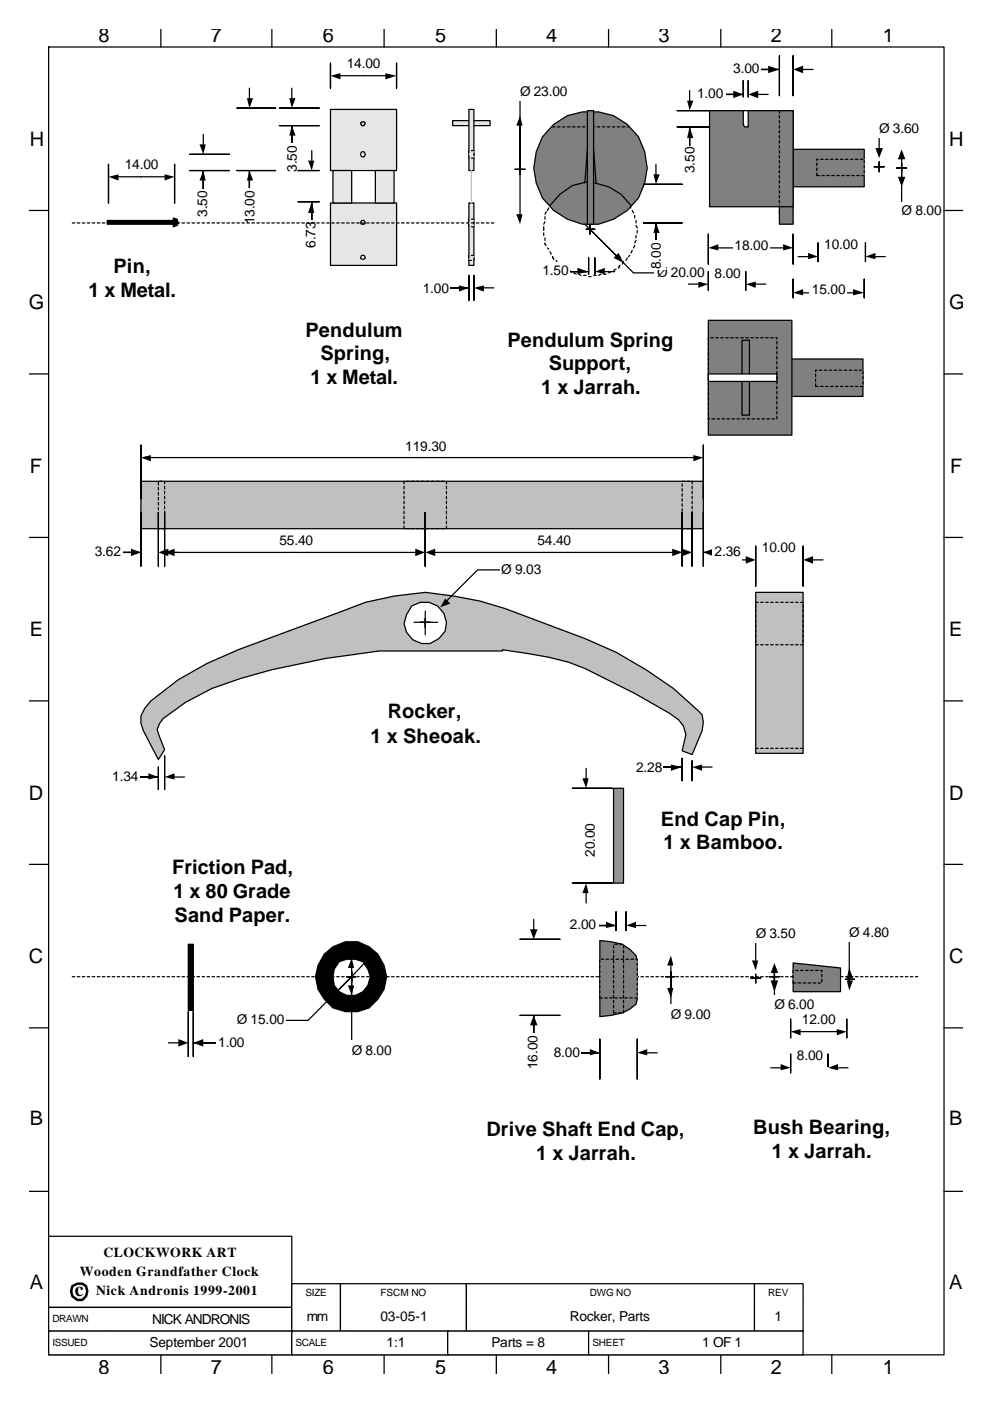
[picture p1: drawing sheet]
<svg xmlns="http://www.w3.org/2000/svg" width="210mm" height="297mm" viewBox="0 0 210 297" stroke-linecap="round" stroke-linejoin="round" font-family="sans-serif">
<g fill="none" stroke="#000" stroke-width=".26">
<path d="M120.9 39.9l-.5 .2M122 39.3l-.6 .3M123 38.8l-.5 .3M123.6 38.8h.5M124.6 38.5h.5M125.7 38.5l.5 .3M126.7 38.8h.6M127.8 39.1h.5M128.9 39.3l.5 .3M129.9 39.9l.5 .2M115.4 48.1v.8M115.4 49.4v.5"/>
<path d="M115.6 47l-.2 .5M115.6 45.9v.6M115.6 50.4v.6M115.6 51.5v.3l.3 .2M115.9 44.9l-.3 .5M116.2 52.6l.2 .2M116.4 44.1l-.2 .5M116.7 53.4l.2 .5M116.9 43l-.2 .6M117.2 54.4l.3 .5M117.5 42.5l-.3 .3M118 42l-.3 .2"/>
<path d="M118 55.2l.3 .5M118.5 41.5l-.2 .2M118.8 56l.3 .5M119.1 40.9l-.3 .3M119.6 56.8l.5 .3M120.1 40.4l-.5 .3M120.6 57.3l.6 .3M121.7 57.9l.5 .2M122.8 58.1l.5 .3M123.8 58.4h.6M124.9 58.6h.5M125.9 58.4h.6"/>
<path d="M127.5 58.1l-.5 .3M128.1 58.1h.5M129.6 57.6l-.5 .3M130.7 57.1l-.5 .2M131 40.4l.2 .3M131.5 40.9l.3 .3M131.5 56.3l-.3 .5M132 41.5l.3 .2M132.3 55.5l-.3 .5M132.6 42l.2 .2M133.1 42.5l.2 .3v.2M133.1 54.7l-.3 .5"/>
<path d="M133.6 43.6l.3 .5M133.6 54.2l-.3 .2M134.1 44.6l.3 .6M134.1 53.1l-.2 .5M134.7 45.7v.5M134.7 52l-.3 .6M134.9 46.7v.6M134.9 49.9v.5M134.9 47.8l.3 .5M134.9 51l-.2 .5M135.2 48.9v.5M15.3 207.1h.6"/>
<path d="M16.4 207.1h.5M17.5 207.1h.5M18.5 207.1h.5M19.6 207.1h.5M20.6 207.1h.6M21.7 207.1h.5M22.8 207.1h.5M23.8 207.1h.5M24.9 207.1h.5M25.9 207.1h.6M27 207.1h.5M28 207.1h.6"/>
<path d="M29.1 207.1h.5M30.2 207.1h.5M31.2 207.1h.5M32.3 207.1h.5M33.3 207.1h.6M34.4 207.1h.5M35.5 207.1h.5M36.5 207.1h.5M37.6 207.1h.5M38.6 207.1h.6M39.7 207.1h.5M40.7 207.1h.6"/>
<path d="M41.8 207.1h.5M42.9 207.1h.5M43.9 207.1h.5M45 207.1h.5M46 207.1h.6M47.1 207.1h.5M48.2 207.1h.5M49.2 207.1h.5M50.3 207.1h.5M51.3 207.1h.6M52.4 207.1h.5M53.4 207.1h.6"/>
<path d="M54.5 207.1h.5M55.6 207.1h.5M56.6 207.1h.5M57.7 207.1h.5M58.7 207.1h.6M59.8 207.1h.5M60.9 207.1h.5M61.9 207.1h.5M63 207.1h.5M64 207.1h.6M65.1 207.1h.5M66.1 207.1h.6"/>
<path d="M67.2 207.1h.5M68.3 207.1h.5M69.3 207.1h.5M70.4 207.1h.5M71.4 207.1h.6M72.5 207.1h.5M73.6 207.1h.5M74.6 207.1h.5M75.7 207.1h.5M76.7 207.1h.6M77.8 207.1h.5M78.8 207.1h.6"/>
<path d="M79.9 207.1h.5M81 207.1h.5M82 207.1h.5M83.1 207.1h.5M84.1 207.1h.6M85.2 207.1h.5M86.3 207.1h.5M87.3 207.1h.5M88.4 207.1h.5M89.4 207.1h.6M90.5 207.1h.5M91.5 207.1h.6"/>
<path d="M92.6 207.1h.5M93.7 207.1h.5M94.7 207.1h.5M95.8 207.1h.5M96.8 207.1h.6M97.9 207.1h.5M99 207.1h.5M100 207.1h.5M101.1 207.1h.5M102.1 207.1h.6M103.2 207.1h.5M104.2 207.1h.6"/>
<path d="M105.3 207.1h.5M106.4 207.1h.5M107.4 207.1h.5M108.5 207.1h.5M109.5 207.1h.6M110.6 207.1h.5M111.7 207.1h.5M112.7 207.1h.5M113.8 207.1h.5M114.8 207.1h.6M115.9 207.1h.5M116.9 207.1h.6"/>
<path d="M118 207.1h.5M119.1 207.1h.5M120.1 207.1h.5M121.2 207.1h.5M122.2 207.1h.6M123.3 207.1h.5M124.4 207.1h.5M125.4 207.1h.5M126.5 207.1h.5M127.5 207.1h.6M128.6 207.1h.5M129.6 207.1h.6"/>
<path d="M130.7 207.1h.5M131.8 207.1h.5M132.8 207.1h.5M133.9 207.1h.5M134.9 207.1h.6M136 207.1h.5M137.1 207.1h.5M138.1 207.1h.5M139.2 207.1h.5M140.2 207.1h.6M141.3 207.1h.5M142.3 207.1h.6"/>
<path d="M143.4 207.1h.5M144.5 207.1h.5M145.5 207.1h.5M146.6 207.1h.5M147.6 207.1h.6M148.7 207.1h.5M149.8 207.1h.5M150.8 207.1h.5M151.9 207.1h.5M152.9 207.1h.6M154 207.1h.5M155 207.1h.6"/>
<path d="M156.1 207.1h.5M157.2 207.1h.5M158.2 207.1h.5M159.3 207.1h.5M160.3 207.1h.6M161.4 207.1h.5M162.5 207.1h.5M163.5 207.1h.5M164.6 207.1h.5M165.6 207.1h.6M166.7 207.1h.5M167.7 207.1h.6"/>
<path d="M168.8 207.1h.5M169.9 207.1h.5M170.9 207.1h.5M172 207.1h.5M173 207.1h.6M174.1 207.1h.5M175.2 207.1h.5M176.2 207.1h.5M177.3 207.1h.5M178.3 207.1h.6M179.4 207.1h.5M180.4 207.1h.6"/>
<path d="M181.5 207.1h.5M182.6 207.1h.5M183.6 207.1h.5M184.7 207.1h.5M185.7 207.1h.6M186.8 207.1h.5M187.9 207.1h.5M188.9 207.1h.5M190 207.1h.5M191 207.1h.6M192.1 207.1h.5M193.1 207.1h.6"/>
<path d="M194.2 207.1h.5"/>
</g>
<path d="M200.3 252.6h4z" fill="#fff"/>
<g fill="none" stroke="#000" stroke-width=".26">
<path d="M10.3 10h190v277.2h-190zM34.1 6.2v3.8M57.7 6.2v3.8M81.5 6.2v3.8M105.3 6.2v3.8M129.1 6.2v3.8M152.9 6.2v3.8M176.5 6.2v3.8M6.3 44.6h4M200.3 44.6h4M6.3 79.3h4M200.3 79.3h4"/>
<path d="M6.3 113.9h4M200.3 113.9h4M6.3 148.6h4M200.3 148.6h4M6.3 183.3h4M200.3 183.3h4M6.3 217.9h4M200.3 217.9h4M6.3 252.6h4M200.3 252.6h4M34.1 287.2v4.1M57.7 287.2v4.1"/>
<path d="M81.5 287.2v4.1M105.3 287.2v4.1M129.1 287.2v4.1M152.9 287.2v4.1M176.5 287.2v4.1"/>
</g>
<path d="M10.3 262.1h51.6v15.1h-51.6z" fill-rule="evenodd" fill="#fff" stroke="#000" stroke-width=".26"/>
<path d="M61.9 272.2h10.3v3.9h-10.3z" fill-rule="evenodd" fill="#fff"/>
<path d="M61.9 276.1v-3.9h10.3v3.9" fill="none" stroke="#000" stroke-width=".26"/>
<path d="M72.2 272.2h26.8v3.9h-26.8z" fill-rule="evenodd" fill="#fff"/>
<path d="M72.2 276.1v-3.9h26.8v3.9" fill="none" stroke="#000" stroke-width=".26"/>
<path d="M99 272.2h61.1v3.9h-61.1z" fill-rule="evenodd" fill="#fff"/>
<path d="M99 276.1v-3.9h61.1v3.9" fill="none" stroke="#000" stroke-width=".26"/>
<path d="M160.1 272.2h10.3v3.9h-10.3z" fill-rule="evenodd" fill="#fff"/>
<path d="M160.1 276.1v-3.9h10.3v3.9" fill="none" stroke="#000" stroke-width=".26"/>
<path d="M10.3 277.2h13.5v5h-13.5z" fill-rule="evenodd" fill="#fff"/>
<path d="M23.8 277.2h-13.5v5h13.5" fill="none" stroke="#000" stroke-width=".26"/>
<path d="M23.8 277.2h38.1v5h-38.1z" fill-rule="evenodd" fill="#fff"/>
<path d="M23.8 277.2h38.1v5h-38.1" fill="none" stroke="#000" stroke-width=".26"/>
<path d="M61.9 276.1h10.3v6.1h-10.3z" fill-rule="evenodd" fill="#fff"/>
<path d="M61.9 276.1v6.1h10.3v-6.1" fill="none" stroke="#000" stroke-width=".26"/>
<path d="M72.2 276.1h26.8v6.1h-26.8z" fill-rule="evenodd" fill="#fff"/>
<path d="M72.2 276.1v6.1h26.8v-6.1" fill="none" stroke="#000" stroke-width=".26"/>
<path d="M99 276.1h61.1v6.1h-61.1z" fill-rule="evenodd" fill="#fff"/>
<path d="M99 276.1v6.1h61.1v-6.1" fill="none" stroke="#000" stroke-width=".26"/>
<path d="M160.1 276.1h10.3v6.1h-10.3z" fill-rule="evenodd" fill="#fff"/>
<path d="M160.1 276.1v6.1h10.3v-6.1" fill="none" stroke="#000" stroke-width=".26"/>
<path d="M10.3 282.2h12.5v5h-12.5z" fill-rule="evenodd" fill="#fff"/>
<path d="M22.8 282.2h-12.5v5h12.5" fill="none" stroke="#000" stroke-width=".26"/>
<path d="M22.8 282.2h39.1v5h-39.1z" fill-rule="evenodd" fill="#fff"/>
<path d="M22.8 282.2h39.1v5h-39.1" fill="none" stroke="#000" stroke-width=".26"/>
<path d="M61.9 282.2h11.4v5h-11.4z" fill-rule="evenodd" fill="#fff"/>
<path d="M73.3 282.2h-11.4v5h11.4" fill="none" stroke="#000" stroke-width=".26"/>
<path d="M73.3 282.2h21.7v5h-21.7z" fill-rule="evenodd" fill="#fff"/>
<path d="M73.3 282.2h21.7v5h-21.7" fill="none" stroke="#000" stroke-width=".26"/>
<path d="M95 282.2h29.9v5h-29.9z" fill-rule="evenodd" fill="#fff" stroke="#000" stroke-width=".26"/>
<path d="M124.9 282.2h11.4v5h-11.4z" fill-rule="evenodd" fill="#fff"/>
<path d="M136.3 282.2h-11.4v5h11.4" fill="none" stroke="#000" stroke-width=".26"/>
<path d="M136.3 282.2h34.1v5h-34.1z" fill-rule="evenodd" fill="#fff"/>
<path d="M136.3 282.2h34.1v5h-34.1" fill="none" stroke="#000" stroke-width=".26"/>
<path d="M59.3 26.6h8.4zM59.3 22.9h8.4zM61.9 26.6v6.9z" fill-rule="evenodd" fill="#fff"/>
<path d="M61.9 18.7v2.4M59.3 26.6h8.4h-8.4M59.3 22.9h8.4h-8.4M61.9 26.6v6.9v-6.9M61.9 28.5v2.4" fill="none" stroke="#000" stroke-width=".26"/>
<path d="M61.9 26.6l.8 2.2h-1.3zM61.4 20.8h1.3l-.8 2.1z" fill="#000"/>
<g fill="#fff">
<path d="M59.8 30.3h4.2v6.4h-4.2z" fill-rule="evenodd"/>
<path d="M63.2 42.8h4.5zM63.2 36.2h4.5zM66.1 42.8v7.1z" fill-rule="evenodd"/>
</g>
<path d="M63.2 36.2h4.5h-4.5M66.1 31.9v2.1M63.2 42.8h4.5h-4.5M66.1 42.8v7.1v-7.1M66.1 44.9v2.1" fill="none" stroke="#000" stroke-width=".26"/>
<path d="M65.4 34h1.3l-.6 2.2zM66.1 42.8l.6 2.4h-1.3z" fill="#000"/>
<path d="M64 46.7h4v6.4h-4z" fill-rule="evenodd" fill="#fff"/>
<g fill="#e6e6e6" stroke="#000" stroke-width=".26">
<path d="M70.1 23.2h14v13h-14z" fill-rule="evenodd"/>
<path d="M70.1 43h14v13.3h-14z" fill-rule="evenodd"/>
<path d="M70.6 36.2h4v6.8h-4z" fill-rule="evenodd"/>
<path d="M79.6 36.2h4v6.8h-4z" fill-rule="evenodd"/>
</g>
<path d="M76.7 25.8h.6l.2 .3-.2 .5h-.6l-.2-.5z" fill-rule="evenodd" fill="#c0c0c0" stroke="#000" stroke-width=".26"/>
<g fill="#fff" stroke="#000" stroke-width=".26">
<path d="M76.7 54.2h.6l.2 .5-.2 .2h-.6l-.2-.2z" fill-rule="evenodd"/>
<path d="M76.7 32.2h.6l.2 .5-.2 .5h-.6l-.2-.5z" fill-rule="evenodd"/>
<path d="M76.7 46.7h.6l.2 .6-.2 .2h-.6l-.2-.2z" fill-rule="evenodd"/>
</g>
<g fill="#e6e6e6" stroke="#000" stroke-width=".26">
<path d="M96 25.6h8v1h-8z" fill-rule="evenodd"/>
<path d="M99.5 23.2h1v13h-1z" fill-rule="evenodd"/>
<path d="M99.5 43h1v13.3h-1z" fill-rule="evenodd"/>
</g>
<path d="M100 36.2v6.8" fill="none" stroke="#c0c0c0" stroke-width=".26"/>
<path d="M99.5 54.2h1v1h-1z" fill-rule="evenodd" fill="#e6e6e6"/>
<path d="M99.5 54.2v.5M99.5 55.2h.5M100 54.2h.5M100.5 54.7v.5" fill="none" stroke="#000" stroke-width=".26"/>
<path d="M99.5 46.5h1v1.6h-1z" fill-rule="evenodd" fill="#e6e6e6"/>
<path d="M99.5 46.5v.5M99.5 47.5v.6M100 48.1h.5M100 46.5h.5M100.5 47v.5" fill="none" stroke="#000" stroke-width=".26"/>
<path d="M99.5 31.9h1v1.6h-1z" fill-rule="evenodd" fill="#e6e6e6"/>
<path d="M99.5 31.9v.6M99.5 33v.5M100 33.5h.5M100 31.9h.5M100.5 32.5v.5" fill="none" stroke="#000" stroke-width=".26"/>
<path d="M100.5 58.4v5.3zM99.5 58.4v5.3zM92.6 61h6.9z" fill-rule="evenodd" fill="#fff"/>
<path d="M99.5 58.4v5.3v-5.3M100.5 58.4v5.3v-5.3M95.2 61h2.4M99.5 61h-6.9h6.9M102.4 61h2.4" fill="none" stroke="#000" stroke-width=".26"/>
<path d="M97.4 60.5l2.1 .5-2.1 .8zM100.5 61l2.2-.5v1.3z" fill="#000"/>
<g fill="#fff">
<path d="M89.4 58.9h6.1v4.2h-6.1z" fill-rule="evenodd"/>
<path d="M70.1 13.4v5.3zM84.1 13.4v5.3z" fill-rule="evenodd"/>
</g>
<path d="M70.1 13.4v5.3v-5.3M72 16.1h10M84.1 13.4v5.3v-5.3" fill="none" stroke="#000" stroke-width=".26"/>
<path d="M70.1 16.1l2.1-.6v1.3zM81.8 15.5l2.3 .6-2.3 .7z" fill="#000"/>
<g fill="#fff">
<path d="M73 11.6h8v3.9h-8z" fill-rule="evenodd"/>
<path d="M50.3 36.2h8.2zM50.3 22.9h8.2zM52.9 36.2v7.6z" fill-rule="evenodd"/>
</g>
<path d="M52.9 18.7v2.4M50.3 36.2h8.2h-8.2M50.3 22.9h8.2h-8.2M52.9 36.2v7.6v-7.6M52.9 38v2.4" fill="none" stroke="#000" stroke-width=".26"/>
<path d="M52.9 36.2l.8 2.1h-1.3zM52.4 20.8h1.3l-.8 2.1z" fill="#000"/>
<g fill="#fff">
<path d="M50.8 39.9h4.2v7.9h-4.2z" fill-rule="evenodd"/>
<path d="M40.2 36.2h8.5zM40.2 32.7h8.5zM43.1 36.2v6.8z" fill-rule="evenodd"/>
</g>
<path d="M40.2 36.2h8.5h-8.5M40.2 32.7h8.5h-8.5M43.1 36.2v6.8v-6.8M43.1 28.5v2.1M43.1 38v2.4" fill="none" stroke="#000" stroke-width=".26"/>
<path d="M43.1 36.2l.6 2.1h-1.4zM42.3 30.6h1.4l-.6 2.1z" fill="#000"/>
<g fill="#fff">
<path d="M41 40.1h4v6.1h-4z" fill-rule="evenodd"/>
<path d="M150.3 49.7v6.3zM168.3 49.7v6.3z" fill-rule="evenodd"/>
</g>
<path d="M150.3 49.7v6.3v-6.3M152.1 52.6h14.1M168.3 49.7v6.3v-6.3" fill="none" stroke="#000" stroke-width=".26"/>
<path d="M150.3 52.6l2.1-.8v1.3zM166.2 51.8l2.1 .8-2.1 .5z" fill="#000"/>
<g fill="#fff">
<path d="M155.6 50.2h7.6v4h-7.6z" fill-rule="evenodd"/>
<path d="M150.3 57.6v4zM158.2 57.6v4z" fill-rule="evenodd"/>
</g>
<path d="M150.3 57.6v4v-4M158.2 57.6v4v-4M146 60.2h2.2M160.3 60.2h2.2" fill="none" stroke="#000" stroke-width=".26"/>
<path d="M148.2 59.7l2.1 .5-2.1 .8zM158.2 60.2l2.1-.5v1.3z" fill="#000"/>
<g fill="#fff">
<path d="M151.1 55.7h6.3v4.3h-6.3z" fill-rule="evenodd"/>
<path d="M157.7 17.1v3.4zM158.7 17.1v3.4zM150.8 20h6.9z" fill-rule="evenodd"/>
</g>
<path d="M157.7 17.1v3.4v-3.4M158.7 17.1v3.4v-3.4M153.5 20h2.3M157.7 20h-6.9h6.9M160.9 20h2.1" fill="none" stroke="#000" stroke-width=".26"/>
<path d="M155.6 19.2l2.1 .8-2.1 .8zM158.7 20l2.2-.8v1.6z" fill="#000"/>
<g fill="#fff">
<path d="M147.6 17.9h6.4v4h-6.4z" fill-rule="evenodd"/>
<path d="M143.7 26.9h8.4zM143.7 23.5h8.2zM146.3 26.9v7.1z" fill-rule="evenodd"/>
</g>
<path d="M146.3 19.2v2.4M143.7 26.9h8.4h-8.4M143.7 23.5h8.2h-8.2M146.3 26.9v7.1v-7.1M146.3 29v2.1" fill="none" stroke="#000" stroke-width=".26"/>
<path d="M146.3 26.9l.8 2.4h-1.3zM145.8 21.3h1.3l-.8 2.2z" fill="#000"/>
<g fill="#fff">
<path d="M144.2 30.9h4.2v6.3h-4.2z" fill-rule="evenodd"/>
<path d="M109.3 35.9h2.1zM110.3 35.1v1.9z" fill-rule="evenodd"/>
</g>
<path d="M110.3 19.5v16.4v-9.5M109.3 35.9h2.1h-2.1M110.3 37v-1.9v1.9M110.3 35.9v9.5" fill="none" stroke="#000" stroke-width=".26"/>
<path d="M110.3 24.5l.6 2.1h-1.4zM109.5 45.4h1.4l-.6 2.1z" fill="#000"/>
<g fill="#fff">
<path d="M109.8 17.4h10.8v3.9h-10.8z" fill-rule="evenodd"/>
<path d="M190.2 35.6h2.2zM191.3 34.6v1.8z" fill-rule="evenodd"/>
</g>
<path d="M190.2 35.6h2.2h-2.2M191.3 36.4v-1.8v1.8M191.3 37.5v-1.9v9.3M191.3 33.5v2.1" fill="none" stroke="#000" stroke-width=".26"/>
<path d="M191.3 31.7l.8 2.1h-1.6zM190.5 37.5h1.6l-.8 2.1z" fill="#000"/>
<g fill="#fff">
<path d="M191 42.8h9v3.9h-9z" fill-rule="evenodd"/>
<path d="M173.6 51.5v4zM183.6 51.5v4z" fill-rule="evenodd"/>
</g>
<path d="M169.3 54.4h2.1M173.6 51.5v4v-4M183.6 51.5v4v-4M185.5 54.4h2.4" fill="none" stroke="#000" stroke-width=".26"/>
<path d="M171.4 53.6l2.2 .8-2.2 .5zM183.6 54.4l2.1-.8v1.3z" fill="#000"/>
<g fill="#fff">
<path d="M174.6 49.9h8v4h-8z" fill-rule="evenodd"/>
<path d="M168.3 59.2v3.9zM183.4 59.2v3.9z" fill-rule="evenodd"/>
</g>
<path d="M168.3 59.2v3.9v-3.9M183.4 59.2v3.9v-3.9M170.1 62.1h11.1" fill="none" stroke="#000" stroke-width=".26"/>
<path d="M168.3 62.1l2.1-.8v1.3zM181 61.3l2.4 .8-2.4 .5z" fill="#000"/>
<g fill="#fff">
<path d="M171.7 59.4h8v4h-8z" fill-rule="evenodd"/>
<path d="M124.9 54.7v3.4zM126.2 54.7v3.4zM117.7 57.6h7.2z" fill-rule="evenodd"/>
</g>
<path d="M120.6 57.6h2.2M124.9 54.7v3.4v-3.4M124.9 57.6h-7.2h7.2M126.2 54.7v3.4v-3.4M128.3 57.6h2.1" fill="none" stroke="#000" stroke-width=".26"/>
<path d="M122.5 56.8l2.4 .8-2.4 .5zM126.2 57.6l2.1-.8v1.3z" fill="#000"/>
<g fill="#fff">
<path d="M114.6 55.5h6.3v3.9h-6.3z" fill-rule="evenodd"/>
<path d="M167.7 216.1v3.9zM179.7 216.1v3.9z" fill-rule="evenodd"/>
</g>
<path d="M167.7 216.1v3.9v-3.9M169.9 218.7h7.9M179.7 216.1v3.9v-3.9" fill="none" stroke="#000" stroke-width=".26"/>
<path d="M167.7 218.7l2.2-.5v1.3zM177.5 218.2l2.2 .5-2.2 .8z" fill="#000"/>
<g fill="#fff">
<path d="M169.9 214.2h7.9v4h-7.9z" fill-rule="evenodd"/>
<path d="M159.3 207.3h2.1zM160.3 206.6v1.8z" fill-rule="evenodd"/>
</g>
<path d="M160.3 198.1v5.5M159.3 207.3h2.1h-2.1M160.3 208.4v-1.8v1.8" fill="none" stroke="#000" stroke-width=".26"/>
<path d="M159.5 203.6h1.4l-.6 2.2z" fill="#000"/>
<g fill="#fff">
<path d="M159.8 196h9.3v3.9h-9.3z" fill-rule="evenodd"/>
<path d="M167.7 223.5v4zM175.7 223.5v2.6z" fill-rule="evenodd"/>
</g>
<path d="M163.5 226.4h2.4M167.7 223.5v4v-4M175.7 223.5v2.6v-2.6M177.8 226.4h2.1" fill="none" stroke="#000" stroke-width=".26"/>
<path d="M165.6 225.6l2.1 .8-2.1 .5zM175.7 226.4l2.1-.8v1.3z" fill="#000"/>
<g fill="#fff">
<path d="M168.5 221.9h6.4v4h-6.4z" fill-rule="evenodd"/>
<path d="M179.4 207.6h1.8zM180.2 206.6v2.1z" fill-rule="evenodd"/>
</g>
<path d="M180.2 197.6v10v-.5M179.4 207.6h1.8h-1.8M180.2 208.7v-2.1v2.1M180.2 207.6v.3" fill="none" stroke="#000" stroke-width=".26"/>
<path d="M180.2 205.2l.8 2.1h-1.3zM179.7 207.9h1.3l-.8 2.1z" fill="#000"/>
<path d="M179.9 195.4h9.3v4.3h-9.3z" fill-rule="evenodd" fill="#fff"/>
<path d="M127.3 199.4l2.3 .3 2.4 .5 1.6 1.1 1.3 1.3 .3 1.3v7.9l-.3 1.1-1.3 1.1-1.6 .8-2.4 .5-2.3 .2z" fill-rule="evenodd" fill="#808080" stroke="#000" stroke-width=".26"/>
<path d="M127.3 203.4h7.9v8.2h-7.9z" fill-rule="evenodd" fill="#808080"/>
<g fill="none" stroke="#000" stroke-width=".26">
<path d="M127.3 211v.6h.5M127.3 203.6v.6M127.3 204.7v.5M127.3 205.8v.5M127.3 206.8v.5M127.3 207.9v.5M127.3 208.9v.6M127.3 210v.5M127.5 203.4h.6M128.3 211.6h.6M128.6 203.4h.5M129.4 211.6h.5"/>
<path d="M129.6 203.4h.6M130.2 214.2v.6h.5M130.2 200.5v.5M130.2 201.5v.6M130.2 202.6v.5M130.2 203.6v.6M130.2 204.7v.5M130.2 205.8v.5M130.2 206.8v.5M130.2 207.9v.5M130.2 208.9v.6M130.2 210v.5"/>
<path d="M130.2 211v.6M130.2 212.1v.5M130.2 213.2v.5M130.4 211.6h.6M130.4 200.2h.6M130.7 203.4h.5M131.2 214.8h.6M131.5 211.6h.5M131.5 200.2h.5M131.8 203.4h.5M132.3 200.5v.5M132.3 201.5v.6"/>
<path d="M132.3 202.6v.5M132.3 203.6v.6M132.3 204.7v.5M132.3 205.8v.5M132.3 206.8v.5M132.3 207.9v.5M132.3 208.9v.6M132.3 210v.5M132.3 211v.6M132.3 212.1v.5M132.3 213.2v.5M132.3 214.2v.6"/>
<path d="M132.6 211.6h.5M132.8 203.4h.5M133.6 211.6h.5M133.9 203.4h.5M134.7 211.6h.5M134.9 203.4h.3v.2M135.2 204.2v.5M135.2 205.2v.6M135.2 206.3v.5M135.2 207.3v.6M135.2 208.4v.5M135.2 209.5v.5"/>
<path d="M135.2 210.5v.5"/>
</g>
<path d="M124.4 48.6h1.8zM125.1 47.5v2.2z" fill-rule="evenodd" fill="#fff"/>
<path d="M119.6 43l5.5 5.6M124.4 48.6h1.8h-1.8M125.1 49.7v-2.2v2.2M131 54.4l-5.9-5.8 9.3 9.3h5" fill="none" stroke="#000" stroke-width=".26"/>
<path d="M118.3 41.5l1.8 1-.8 1.1zM131.2 53.6l1.1 2.1-2.1-1z" fill="#000"/>
<path d="M138.9 55.7h10.9v4h-10.9z" fill-rule="evenodd" fill="#fff"/>
<path d="M117.5 26.4a12.3 12.3 0 0 1 18 2.6 12.1 12.1 0 0 1-.1 13.1 12.1 12.1 0 0 1-11.8 5.4 12.5 12.5 0 0 1-10.4-11.9l.6-3.4 1.3-3.2z" fill-rule="evenodd" fill="#808080" stroke="#000" stroke-width=".26"/>
<path d="M124.9 23.5h.8v8.4h-.8z" fill-rule="evenodd" fill="#808080"/>
<g fill="none" stroke="#000" stroke-width=".26">
<path d="M117.2 26.9h.5M118.3 26.9h.5M119.3 26.9h.6M120.4 26.9h.5M121.4 26.9h.6M122.5 26.9h.5M123.6 26.9h.5M124.6 26.9h.5M124.6 31.7l-.5 7.1M124.9 31.4v.5h.5M124.9 23.5h.5M124.9 24v.5"/>
<path d="M124.9 25v.6M124.9 26.1v.5M124.9 27.2v.5M124.9 28.2v.6M124.9 29.3v.5M124.9 30.3v.6M125.7 23.7v.6M125.7 24.8v.5M125.7 25.8v.6M125.7 28v.5M125.7 29v.5M125.7 30.1v.5"/>
<path d="M125.7 31.1v.6M125.9 31.7l.6 7.1M126.2 26.9h-.5v.5M126.7 26.9h.6M127.8 26.9h.5M128.9 26.9h.5M129.9 26.9h.5M131 26.9h.5M132 26.9h.6M133.1 26.9h.2"/>
</g>
<path d="M124.6 23.5h1.3v24h-1.3z" fill-rule="evenodd" fill="#808080" stroke="#000" stroke-width=".26"/>
<path d="M124.6 38.5l-3.2 .8-2.6 1.9-2.1 2.4M126.2 38.8l2.9 .8 2.7 1.6 2.1 2.4" fill="none" stroke="#000" stroke-width=".26"/>
<g fill="#000" stroke="#000" stroke-width=".26">
<path d="M22.8 46.7h14v.8h-14z" fill-rule="evenodd"/>
<path d="M36.8 46.2l.8 .3 .2 .8-.2 .5-.8 .3z" fill-rule="evenodd"/>
</g>
<path d="M130.2 167.1h2.1v20.1h-2.1z" fill-rule="evenodd" fill="#969696" stroke="#000" stroke-width=".26"/>
<g fill="none" stroke="#000" stroke-width=".26">
<path d="M15.3 47.3h.6M16.4 47.3h.5M17.5 47.3h.5M18.5 47.3h.5M19.6 47.3h.5M20.6 47.3h.6M21.7 47.3h.5M22.8 47.3h.5M23.8 47.3h.5M24.9 47.3h.5M25.9 47.3h.6M27 47.3h.5"/>
<path d="M28 47.3h.6M29.1 47.3h.5M30.2 47.3h.5M31.2 47.3h.5M32.3 47.3h.5M33.3 47.3h.6M34.4 47.3h.5M35.5 47.3h.5M36.5 47.3h.5M37.6 47.3h.5M38.6 47.3h.6M39.7 47.3h.5"/>
<path d="M40.7 47.3h.6M41.8 47.3h.5M42.9 47.3h.5M43.9 47.3h.5M45 47.3h.5M46 47.3h.6M47.1 47.3h.5M48.2 47.3h.5M49.2 47.3h.5M50.3 47.3h.5M51.3 47.3h.6M52.4 47.3h.5"/>
<path d="M53.4 47.3h.6M54.5 47.3h.5M55.6 47.3h.5M56.6 47.3h.5M57.7 47.3h.5M58.7 47.3h.6M59.8 47.3h.5M60.9 47.3h.5M61.9 47.3h.5M63 47.3h.5M64 47.3h.6M65.1 47.3h.5"/>
<path d="M66.1 47.3h.6M67.2 47.3h.5M68.3 47.3h.5M69.3 47.3h.5M70.4 47.3h.5M71.4 47.3h.6M72.5 47.3h.5M73.6 47.3h.5M74.6 47.3h.5M75.7 47.3h.5M76.7 47.3h.6M77.8 47.3h.5"/>
<path d="M78.8 47.3h.6M79.9 47.3h.5M81 47.3h.5M82 47.3h.5M83.1 47.3h.5M84.1 47.3h.6M85.2 47.3h.5M86.3 47.3h.5M87.3 47.3h.5M88.4 47.3h.5M89.4 47.3h.6M90.5 47.3h.5"/>
<path d="M91.5 47.3h.6M92.6 47.3h.5M93.7 47.3h.5M94.7 47.3h.5M95.8 47.3h.5M96.8 47.3h.6M97.9 47.3h.5M99 47.3h.5M100 47.3h.5M101.1 47.3h.5M102.1 47.3h.6M103.2 47.3h.5"/>
<path d="M104.2 47.3h.6"/>
</g>
<path d="M23 34.8v8.2zM37 34.8v8.2z" fill-rule="evenodd" fill="#fff"/>
<path d="M23 34.8v8.2v-8.2M24.9 37.5h10M37 34.8v8.2v-8.2" fill="none" stroke="#000" stroke-width=".26"/>
<path d="M23 37.5l2.1-.5v1.3zM34.9 37l2.1 .5-2.1 .8z" fill="#000"/>
<g fill="#fff">
<path d="M26.2 33h7.7v4h-7.7z" fill-rule="evenodd"/>
<path d="M127.3 220.3v8.5zM135.2 220.3v8.5zM120.4 223.2h6.9z" fill-rule="evenodd"/>
</g>
<path d="M123 223.2h2.4M127.3 220.3v8.5v-8.5M127.3 223.2h-6.9h6.9M135.2 220.3v8.5v-8.5M137.3 223.2h2.1" fill="none" stroke="#000" stroke-width=".26"/>
<path d="M125.1 222.4l2.2 .8-2.2 .5zM135.2 223.2l2.1-.8v1.3z" fill="#000"/>
<g fill="#fff">
<path d="M117.2 221.1h6.1v4h-6.1z" fill-rule="evenodd"/>
<path d="M110.3 215.3h8.5zM110.3 199.1h8.5zM113.2 215.3v7.7z" fill-rule="evenodd"/>
</g>
<path d="M110.3 199.1h8.5h-8.5M113.2 194.9v2.4M110.3 215.3h8.5h-8.5M113.2 215.3v7.7v-7.7M113.2 217.1v2.4" fill="none" stroke="#000" stroke-width=".26"/>
<path d="M112.4 197h1.6l-.8 2.1zM113.2 215.3l.8 2.1h-1.6z" fill="#000"/>
<g fill="#fff">
<path d="M111.1 219h4v7.9h-4z" fill-rule="evenodd"/>
<path d="M130.7 193.3v4zM132.8 193.3v4zM123.8 196.2h6.9z" fill-rule="evenodd"/>
</g>
<path d="M126.5 196.2h2.4M130.7 193.3v4v-4M130.7 196.2h-6.9h6.9M132.8 193.3v4v-4M134.7 196.2h2.4" fill="none" stroke="#000" stroke-width=".26"/>
<path d="M128.6 195.4l2.1 .8-2.1 .6zM132.8 196.2l2.1-.8v1.4z" fill="#000"/>
<g fill="#fff">
<path d="M120.6 194.1h6.4v4h-6.4z" fill-rule="evenodd"/>
<path d="M121.4 187.2h8.5zM121.4 167.1h8.5z" fill-rule="evenodd"/>
</g>
<path d="M121.4 167.1h8.5h-8.5M124.4 162.9v2.4M121.4 187.2h8.5h-8.5M124.4 189.1v2.4" fill="none" stroke="#000" stroke-width=".26"/>
<path d="M123.6 165h1.3l-.5 2.1zM124.4 187.2l.5 2.2h-1.3z" fill="#000"/>
<g fill="#fff">
<path d="M123.3 174.3h4v7.9h-4z" fill-rule="evenodd"/>
<path d="M163.2 207.1h2.2zM164.3 206v2.1z" fill-rule="evenodd"/>
</g>
<path d="M163.2 207.1h2.2h-2.2M164.3 208.1v-2.1v2.1M164.3 208.1v-1v6.1M164.3 206v1.1" fill="none" stroke="#000" stroke-width=".26"/>
<path d="M164.3 204.2l.8 2.1h-1.6zM163.5 207.9h1.6l-.8 2.4z" fill="#000"/>
<path d="M164 211h9v4h-9z" fill-rule="evenodd" fill="#fff"/>
<g fill="#000" stroke="#000" stroke-width=".26">
<path d="M40 200.2h1v14h-1z" fill-rule="evenodd"/>
<path d="M68.8 202.3l-1.3 2.4-.6 2.4 .6 2.6 1.3 2.1 1.8 1.9 2.7 .8h2.6l2.4-.8 1.9-1.9 1.3-2.1a7.6 7.6 0 0 0-8.2-10l-2.7 1zM72 203.9l1.6-.5h1.8l1.6 .5 1.1 1.6 .5 1.6a4 4 0 0 1-4.8 4 4 4 0 0 1-2.9-5.6z" fill-rule="evenodd"/>
</g>
<path d="M73.6 207.1h1.8zM74.6 206v2.1z" fill-rule="evenodd" fill="#fff"/>
<path d="M70.6 211l4-3.9-9.2 9.2h-5.1M73.6 207.1h1.8h-1.8M74.6 208.1v-2.1v2.1M78.3 203.1l-3.7 4" fill="none" stroke="#000" stroke-width=".26"/>
<path d="M70.1 210.5l1.1 .8-1.9 1.1zM77.8 202.8l2.1-1-1.1 2.1z" fill="#000"/>
<g fill="#fff">
<path d="M50 214.2h10.6v4h-10.6z" fill-rule="evenodd"/>
<path d="M73.6 207.1h1.8zM74.6 206v2.1z" fill-rule="evenodd"/>
</g>
<path d="M73.6 207.1h1.8h-1.8M74.6 208.1v-2.1v2.1M74.6 209.2v-2.1v15.6M74.6 205.2v1.9" fill="none" stroke="#000" stroke-width=".26"/>
<path d="M74.6 203.1l.5 2.1h-1.3zM73.8 208.9h1.3l-.5 2.1z" fill="#000"/>
<g fill="#fff">
<path d="M74.1 220.6h9.2v4.2h-9.2z" fill-rule="evenodd"/>
<path d="M40 214.5v9.5zM41 214.5v9.5zM41 221.1h7.9z" fill-rule="evenodd"/>
</g>
<path d="M35.7 221.1h2.4M40 224v-9.5v9.5M41 224v-9.5v9.5M41 221.1h7.9h-7.9M42.9 221.1h2.3" fill="none" stroke="#000" stroke-width=".26"/>
<path d="M37.8 220.3l2.2 .8-2.2 .8zM41 221.1l2.1-.8v1.6z" fill="#000"/>
<g fill="#fff">
<path d="M45.8 219h6.3v4h-6.3z" fill-rule="evenodd"/>
<path d="M141.3 207.1h1.8zM142.3 206v2.1z" fill-rule="evenodd"/>
</g>
<path d="M141.3 207.1h1.8h-1.8M142.3 208.1v-2.1v2.1M142.3 209.7v-2.6v7.9M142.3 204.7v2.4" fill="none" stroke="#000" stroke-width=".26"/>
<path d="M142.3 202.6l.6 2.1h-1.3zM141.6 209.5h1.3l-.6 2.1z" fill="#000"/>
<g fill="#fff">
<path d="M141.8 212.9h9.3v4.2h-9.3z" fill-rule="evenodd"/>
<path d="M185.5 35.4h2.1zM186.5 34.3v2.1z" fill-rule="evenodd"/>
</g>
<path d="M185.5 35.4h2.1h-2.1M186.5 36.4v-2.1v2.1M186.5 27.4v4.3" fill="none" stroke="#000" stroke-width=".26"/>
<path d="M185.7 31.4h1.6l-.8 2.1z" fill="#000"/>
<path d="M186.3 25.3h9v4h-9z" fill-rule="evenodd" fill="#fff"/>
<path d="M160.3 125.6h10.1v34.1h-10.1z" fill-rule="evenodd" fill="#c0c0c0" stroke="#000" stroke-width=".26"/>
<g fill="none" stroke="#000" stroke-width=".26">
<path d="M160.3 136.7h.6M160.3 127.7h.6M160.3 128.2v.6M160.3 129.3v.5M160.3 130.4v.5M160.3 131.4v.5M160.3 132.5v.5M160.3 133.5v.6M160.3 134.6v.5M160.3 135.6v.6M161.4 136.7h.5M161.4 127.7h.5"/>
<path d="M162.5 136.7h.5M162.5 127.7h.5M163.5 136.7h.5M163.5 127.7h.5M164.6 136.7h.5M164.6 127.7h.5M165.6 136.7h.6M165.6 127.7h.6M166.7 136.7h.5M166.7 127.7h.5M167.7 136.7h.6M167.7 127.7h.6"/>
<path d="M168.8 136.7h.5M168.8 127.7h.5M169.9 136.7h.5M169.9 127.7h.5M170.4 128.2v.6M170.4 129.3v.5M170.4 130.4v.5M170.4 131.4v.5M170.4 132.5v.5M170.4 133.5v.6M170.4 134.6v.5M170.4 135.6v.6"/>
<path d="M160.3 158.7h.6M161.4 158.7h.5M162.5 158.7h.5M163.5 158.7h.5M164.6 158.7h.5M165.6 158.7h.6M166.7 158.7h.5M167.7 158.7h.6M168.8 158.7h.5M169.9 158.7h.5"/>
</g>
<path d="M160.3 115.8v8.5zM170.4 115.8v8.5z" fill-rule="evenodd" fill="#fff"/>
<path d="M156.1 118.7h2.1M160.3 115.8v8.5v-8.5M170.4 115.8v8.5v-8.5M172.2 118.7h2.4" fill="none" stroke="#000" stroke-width=".26"/>
<path d="M158.2 117.9l2.1 .8-2.1 .8zM170.4 118.7l2.1-.8v1.6z" fill="#000"/>
<path d="M161.4 114.2h7.7v4h-7.7z" fill-rule="evenodd" fill="#fff"/>
<path d="M168.3 204.2l10 1v5.1h-10z" fill-rule="evenodd" fill="#808080" stroke="#000" stroke-width=".26"/>
<path d="M168.3 205.8h6.1v2.6h-6.1z" fill-rule="evenodd" fill="#808080"/>
<g fill="none" stroke="#000" stroke-width=".26">
<path d="M168.3 207.9v.5h.5M168.3 205.8v.5M168.3 206.8v.5M168.8 205.8h.5M169.3 208.4h.6M169.9 205.8h.5M170.4 208.4h.5M170.9 205.8h.5M171.4 208.4h.6M172 205.8h.5M172.5 208.4h.5M173 205.8h.6"/>
<path d="M173.6 208.4h.5M174.1 205.8h.3v.2M174.4 206.6v.5M174.4 207.6v.5"/>
</g>
<path d="M136.5 47.3h8.2zM136.5 39.1h8.2zM139.2 47.3v6.9z" fill-rule="evenodd" fill="#fff"/>
<path d="M136.5 39.1h8.2h-8.2M139.2 34.8v2.4M136.5 47.3h8.2h-8.2M139.2 47.3v6.9v-6.9M139.2 49.1v2.4" fill="none" stroke="#000" stroke-width=".26"/>
<path d="M138.6 37h1.4l-.8 2.1zM139.2 47.3l.8 2.1h-1.4z" fill="#000"/>
<g fill="#fff">
<path d="M137.1 51h4.2v6.3h-4.2z" fill-rule="evenodd"/>
<path d="M165.4 11.8v8.5zM168.3 11.8v8.5zM158.2 14.7h7.2z" fill-rule="evenodd"/>
</g>
<path d="M161.1 14.7h2.1M165.4 11.8v8.5v-8.5M165.4 14.7h-7.2h7.2M168.3 11.8v8.5v-8.5M170.1 14.7h2.4" fill="none" stroke="#000" stroke-width=".26"/>
<path d="M163 13.9l2.4 .8-2.4 .8zM168.3 14.7l2.1-.8v1.6z" fill="#000"/>
<path d="M155 12.6h6.4v4h-6.4z" fill-rule="evenodd" fill="#fff"/>
<path d="M154.3 31.7h29.1v7.9h-29.1z" fill-rule="evenodd" fill="#808080" stroke="#000" stroke-width=".26"/>
<path d="M173.3 33.8h10.1v3.4h-10.1z" fill-rule="evenodd" fill="#808080"/>
<g fill="none" stroke="#000" stroke-width=".26">
<path d="M173.3 36.7v.5h.5M173.3 34.6v.5M173.3 35.6v.6M173.6 33.8h-.3v.2M174.1 33.8h.5M174.4 37.2h.5M175.2 33.8h.5M175.4 37.2h.5M176.2 33.8h.5M176.5 37.2h.5M177.3 33.8h.5M177.5 37.2h.6"/>
<path d="M178.3 33.8h.6M178.6 37.2h.5M179.4 33.8h.5M179.7 37.2h.5M180.4 33.8h.6M180.7 37.2h.5M181.5 33.8h.5M181.8 37.2h.5M182.6 33.8h.5M182.8 37.2h.6M183.4 34v.6M183.4 35.1v.5"/>
<path d="M183.4 36.2v.5"/>
</g>
<g fill="#808080" stroke="#000" stroke-width=".26">
<path d="M165.4 23.5h2.9v24h-2.9z" fill-rule="evenodd"/>
<path d="M150.5 23.5h17.8v20.3h-17.8z" fill-rule="evenodd"/>
</g>
<g fill="none" stroke="#000" stroke-width=".26">
<path d="M165.4 23.5v.5M165.4 24.5v.5M165.4 25.6v.5M165.4 26.6v.6M165.4 27.7v.5M165.4 28.8v.5M165.4 29.8v.5M165.4 30.9v.5M165.4 31.9v.6M165.4 33v.5M165.4 34v.6M165.4 35.1v.5"/>
<path d="M165.4 36.2v.5M165.4 37.2v.5M165.4 38.3v.5M165.4 39.3v.6M165.4 40.4v.5M165.4 41.5v.5M165.4 42.5v.5M165.4 43.6v.5M165.4 44.6v.6"/>
</g>
<path d="M157.7 23.5h1v3.4h-.7l-.3-.5z" fill-rule="evenodd" fill="#fff" stroke="#000" stroke-width=".26"/>
<path d="M32 148.6l5.8-4.5 6.1-3.4 6.6-2.9 27-10.1 6.1-1.3 6.6-.8 6.1 .8 5.6 1 5.3 1.6 16.9 6.4 6.6 2.9 6.4 3.7 5.8 4 5.3 4.7 .8 .8 .2 1.6-.2 1.9-2.2 5-2.1-.8 .8-3.4-.5-1.9-1.1-1.3-1.8-1.3-7.4-4.3-10.6-5.3-3.5-1.3-4.2-1.1-9.8-1.5v.2h-26.2a139.9 139.9 0 0 0-35.4 8l-5.6 2.9-4.7 3.4-.8 1.1-.6 1.3 1.6 4.2-1.3 2.1-3.2-6-.5-1.6v-1.6l.8-1.6z" fill-rule="evenodd" fill="#c0c0c0" stroke="#000" stroke-width=".26"/>
<path d="M87.3 128.5a4.6 4.6 0 0 1 5.6 0 4.6 4.6 0 0 1 1.6 5.3l-1.4 1.6a4.5 4.5 0 0 1-4.7 .7 4.5 4.5 0 0 1-2.7-3.9l.6-1.8z" fill-rule="evenodd" fill="#fff" stroke="#000" stroke-width=".26"/>
<path d="M87.8 131.9h5.1M90.2 129.6v5" fill="none" stroke="#000" stroke-width=".26"/>
<path d="M29.9 102h119.3v10.1h-119.3z" fill-rule="evenodd" fill="#c0c0c0" stroke="#000" stroke-width=".26"/>
<g fill="none" stroke="#000" stroke-width=".26">
<path d="M33.6 102.3v.5M33.6 103.4v.5M33.6 104.4v.6M33.6 105.5v.5M33.6 106.5v.6M33.6 107.6v.5M33.6 108.7v.5M33.6 109.7v.5M33.6 110.8v.5M33.6 111.8v.3h.3M33.9 102h.5M34.9 102v.6"/>
<path d="M34.9 103.1v.5M34.9 104.2v.5M34.9 105.2v.5M34.9 106.3v.5M34.9 107.3v.6M34.9 108.4v.5M34.9 109.4v.6M34.9 110.5v.5M34.9 111.6v.5h-.5M85.7 102v.6M85.7 103.1v.5M85.7 104.2v.5"/>
<path d="M85.7 105.2v.5M85.7 106.3v.5M85.7 107.3v.6M85.7 108.4v.5M85.7 109.4v.6M85.7 110.5v.5M85.7 111.6v.5M86.3 102h.5M86.3 112.1h.5M87.3 102h.5M87.3 112.1h.5M88.4 102h.5"/>
<path d="M88.4 112.1h.5M89.4 102h.6M89.4 112.1h.6M90.5 102h.5M90.5 112.1h.5M91.5 102h.6M91.5 112.1h.6M92.6 102h.5M92.6 112.1h.5M93.7 102h.5M93.7 112.1h.5M94.7 102v.6"/>
<path d="M94.7 103.1v.5M94.7 104.2v.5M94.7 105.2v.5M94.7 106.3v.5M94.7 107.3v.6M94.7 108.4v.5M94.7 109.4v.6M94.7 110.5v.5M94.7 111.6v.5M144.7 102h.6M144.7 112.1h.6M144.7 102.6v.5"/>
<path d="M144.7 103.6v.6M144.7 104.7v.5M144.7 105.7v.6M144.7 106.8v.5M144.7 107.9v.5M144.7 108.9v.5M144.7 110v.5M144.7 111v.6M145.8 102h.5M145.8 112.1h.5M146.8 102v.6M146.8 103.1v.5"/>
<path d="M146.8 104.2v.5M146.8 105.2v.5M146.8 106.3v.5M146.8 107.3v.6M146.8 108.4v.5M146.8 109.4v.6M146.8 110.5v.5M146.8 111.6v.5"/>
</g>
<path d="M29.9 94.4v11.3zM149.2 94.4v11.3z" fill-rule="evenodd" fill="#fff"/>
<path d="M29.9 94.4v11.3v-11.3M32 97h115.4M149.2 94.4v11.3v-11.3" fill="none" stroke="#000" stroke-width=".26"/>
<path d="M29.9 97l2.1-.5v1.3zM147.1 96.5l2.1 .5-2.1 .8z" fill="#000"/>
<g fill="#fff">
<path d="M85.5 92.5h9.5v4.2h-9.5z" fill-rule="evenodd"/>
<path d="M33.6 162.6v4.8zM34.9 160.2v7.2zM26.7 164.7h6.9z" fill-rule="evenodd"/>
</g>
<path d="M29.4 164.7h2.3M33.6 167.4v-4.8v4.8M33.6 164.7h-6.9h6.9M34.9 167.4v-7.2v7.2M37 164.7h2.2" fill="none" stroke="#000" stroke-width=".26"/>
<path d="M31.5 164l2.1 .7-2.1 .6zM34.9 164.7l2.1-.7v1.3z" fill="#000"/>
<g fill="#fff">
<path d="M23.5 162.6h6.1v4h-6.1z" fill-rule="evenodd"/>
<path d="M144.7 160.8v4.7zM146.8 161.3v4.2zM137.6 162.6h7.1z" fill-rule="evenodd"/>
</g>
<path d="M140.5 162.6h2.1M144.7 165.5v-4.7v4.7M144.7 162.6h-7.1h7.1M146.8 165.5v-4.2v4.2M149 162.6h2.1" fill="none" stroke="#000" stroke-width=".26"/>
<path d="M142.3 162.1l2.4 .5-2.4 .8zM146.8 162.6l2.2-.5v1.3z" fill="#000"/>
<g fill="#fff">
<path d="M134.4 160.5h6.4v4.2h-6.4z" fill-rule="evenodd"/>
<path d="M89.2 131.9h2.1zM90.2 131.1v1.9z" fill-rule="evenodd"/>
</g>
<path d="M89.2 131.9h2.1h-2.1M90.2 133v-1.9v1.9M106.4 120.8h-5.1l-6.6 6.6" fill="none" stroke="#000" stroke-width=".26"/>
<path d="M94.5 126.9l1 1.1-2.1 .8z" fill="#000"/>
<g fill="#fff">
<path d="M106.1 118.7h9.3v4h-9.3z" fill-rule="evenodd"/>
<path d="M29.9 108.7v11.3zM33.6 108.7v11.3zM23 117.1h6.9z" fill-rule="evenodd"/>
</g>
<path d="M25.7 117.1h2.3M29.9 117.1h-6.9h6.9M35.5 117.1h2.3M29.9 120v-11.3v11.3M33.6 120v-11.3v11.3" fill="none" stroke="#000" stroke-width=".26"/>
<path d="M27.8 116.3l2.1 .8-2.1 .8zM33.6 117.1l2.1-.8v1.6z" fill="#000"/>
<g fill="#fff">
<path d="M19.8 115h6.4v4h-6.4z" fill-rule="evenodd"/>
<path d="M146.8 108.7v11.3zM149.2 108.7v11.3zM149.2 117.1h5.1z" fill-rule="evenodd"/>
</g>
<path d="M142.6 117.1h2.4M149.2 117.1h5.1h-5.1M151.3 117.1h2.2M146.8 120v-11.3v11.3M149.2 120v-11.3v11.3" fill="none" stroke="#000" stroke-width=".26"/>
<path d="M144.7 116.3l2.1 .8-2.1 .8zM149.2 117.1l2.1-.8v1.6z" fill="#000"/>
<g fill="#fff">
<path d="M151.1 115h6.3v4h-6.3z" fill-rule="evenodd"/>
<path d="M34.9 108.7v11.3zM90.2 108.7v11.3z" fill-rule="evenodd"/>
</g>
<path d="M36.8 117.1h51.6M34.9 120v-11.3v11.3M90.2 120v-11.3v11.3" fill="none" stroke="#000" stroke-width=".26"/>
<path d="M34.9 117.1l2.1-.8v1.6zM88.1 116.3l2.1 .8-2.1 .8z" fill="#000"/>
<g fill="#fff">
<path d="M58.7 112.6h8v4h-8z" fill-rule="evenodd"/>
<path d="M90.2 108.7v11.3zM144.7 108.7v11.3z" fill-rule="evenodd"/>
</g>
<path d="M92.3 117.1h50.3M90.2 120v-11.3v11.3M144.7 120v-11.3v11.3" fill="none" stroke="#000" stroke-width=".26"/>
<path d="M90.2 117.1l2.1-.8v1.6zM142.6 116.3l2.1 .8-2.1 .8z" fill="#000"/>
<path d="M113.8 112.6h7.9v4h-7.9z" fill-rule="evenodd" fill="#fff"/>
<path d="M154 76.1h29.1v7.9h-29.1z" fill-rule="evenodd" fill="#808080" stroke="#000" stroke-width=".26"/>
<path d="M173 78.5h10.1v3.4h-10.1z" fill-rule="evenodd" fill="#808080"/>
<g fill="none" stroke="#000" stroke-width=".26">
<path d="M173 79.3v.5M173.3 78.5h-.3v.3M173.8 78.5h.6M174.9 78.5h.5M175.9 78.5h.6M177 78.5h.5M178.1 78.5h.5M179.1 78.5h.6M180.2 78.5h.5M181.2 78.5h.6M182.3 78.5h.5M183.1 78.8v.5"/>
<path d="M183.1 79.8v.5M173 81.4v.5h.6M173 80.3v.6M174.1 81.9h.5M175.2 81.9h.5M176.2 81.9h.5M177.3 81.9h.5M178.3 81.9h.6M179.4 81.9h.5M180.4 81.9h.6M181.5 81.9h.5M182.6 81.9h.5"/>
<path d="M183.1 80.9v.5"/>
</g>
<g fill="#808080" stroke="#000" stroke-width=".26">
<path d="M150.3 67.9h17.7v24.4h-17.7z" fill-rule="evenodd"/>
<path d="M157.4 72.1h1.6v15.9h-1.6z" fill-rule="evenodd"/>
</g>
<path d="M150.3 79.3h14.5v1.6h-14.5z" fill-rule="evenodd" fill="#fff" stroke="#000" stroke-width=".26"/>
<g fill="none" stroke="#000" stroke-width=".26">
<path d="M150.3 71.6v.5M150.3 72.7v.5M150.3 73.7v.6M150.3 74.8v.5M150.3 75.8v.6M150.3 76.9v.5M150.3 78v.5M150.3 79v.6M150.8 71.6h.5M151.9 71.6h.5M152.9 71.6h.6M154 71.6h.5"/>
<path d="M155 71.6h.6M156.1 71.6h.5M157.2 71.6h.5M158.2 71.6h.5M159.3 71.6h.5M160.3 71.6h.6M161.4 71.6h.5M162.5 71.6h.5M163.5 71.6h.5M164.6 71.6h.2v.3M164.8 72.4v.5M164.8 73.5v.5"/>
<path d="M164.8 74.5v.6M164.8 75.6v.5M164.8 76.6v.6M164.8 77.7v.5M164.8 78.8v.5M164.8 79.8v.5M150.3 80.1v.5M150.3 81.1v.6M150.3 82.2v.5M150.3 83.3v.5M150.3 84.3v.5M150.3 85.4v.5"/>
<path d="M150.3 86.4v.6M150.3 87.5v.5M150.3 88.5v.3h.2M151.1 88.8h.5M152.1 88.8h.6M153.2 88.8h.5M154.3 88.8h.5M155.3 88.8h.5M156.4 88.8h.5M157.4 88.8h.6M158.5 88.8h.5M159.5 88.8h.6"/>
<path d="M160.6 88.8h.5M161.7 88.8h.5M162.7 88.8h.5M163.8 88.8h.5M164.8 80.9v.5M164.8 81.9v.6M164.8 83v.5M164.8 84v.6M164.8 85.1v.5M164.8 86.2v.5M164.8 87.2v.6M164.8 88.3v.5"/>
</g>
<path d="M15.3 272.7l1.1-.5h1.1l.8 .5 .2 1.1-.2 1-.8 .8h-1.1l-1.1-.8-.2-1z" fill="none" stroke="#000" stroke-width=".53"/>
<g font-size="4.2">
<text x="20.9" y="8.9">8</text>
<text x="44.7" y="8.9">7</text>
<text x="68.5" y="8.9">6</text>
<text x="92.3" y="8.9">5</text>
<text x="115.9" y="8.9">4</text>
<text x="139.7" y="8.9">3</text>
<text x="163.5" y="8.9">2</text>
<text x="187.3" y="8.9">1</text>
<text x="6.3" y="30.9">H</text>
<text x="201.3" y="30.9">H</text>
<text x="24.1" y="57.9">Pin,</text>
<text x="6.1" y="65.5">G</text>
<text x="18.8" y="62.9">1 x Metal.</text>
<text x="201.3" y="65.5">G</text>
<text x="64.8" y="71.3">Pendulum</text>
<text x="68" y="76.4">Spring,</text>
<text x="107.7" y="73.5">Pendulum Spring</text>
<text x="65.9" y="81.4">1 x Metal.</text>
<text x="114.8" y="83.5">1 x Jarrah.</text>
<text x="116.4" y="78.5">Support,</text>
<text x="6.3" y="100.2">F</text>
<text x="201.6" y="100.2">F</text>
<text x="6.3" y="134.8">E</text>
<text x="201.3" y="134.8">E</text>
<text x="82.3" y="152.3">Rocker,</text>
<text x="78.6" y="157.6">1 x Sheoak.</text>
<text x="6.1" y="169.5">D</text>
<text x="201.3" y="169.5">D</text>
<text x="140.2" y="175.1">End Cap Pin,</text>
<text x="36.5" y="185.4">Friction Pad,</text>
<text x="140.8" y="180.1">1 x Bamboo.</text>
<text x="36.8" y="190.4">1 x 80 Grade</text>
<text x="37" y="195.4">Sand Paper.</text>
<text x="6.1" y="204.2">C</text>
<text x="201.3" y="204.2">C</text>
<text x="6.3" y="238.6">B</text>
<text x="201.3" y="238.6">B</text>
<text x="103.2" y="240.9">Drive Shaft End Cap,</text>
<text x="113.8" y="246">1 x Jarrah.</text>
<text x="159.8" y="240.4">Bush Bearing,</text>
<text x="163.8" y="245.4">1 x Jarrah.</text>
<text x="6.3" y="273.2">A</text>
<text x="15.9" y="274.8">c</text>
<text x="201.3" y="273.2">A</text>
<text x="20.9" y="291.2">8</text>
<text x="44.7" y="291.2">7</text>
<text x="68.5" y="291.2">6</text>
<text x="92.3" y="291.2">5</text>
<text x="115.9" y="291.2">4</text>
<text x="139.7" y="291.2">3</text>
<text x="163.5" y="291.2">2</text>
<text x="187.3" y="291.2">1</text>
</g>
<g font-size="2.9">
<text x="73.6" y="14.5">14.00</text>
<text x="155.6" y="15.5">3.00</text>
<text x="110.3" y="20.3">Ø 23.00</text>
<text x="147.9" y="20.8">1.00</text>
<text x="186.5" y="28.2">Ø 3.60</text>
<text x="26.5" y="35.9">14.00</text>
<text x="63" y="36.4" transform="rotate(-90 63 36.4)">3.50</text>
<text x="147.4" y="36.7" transform="rotate(-90 147.4 36.7)">3.50</text>
<text x="43.9" y="45.9" transform="rotate(-90 43.9 45.9)">3.50</text>
<text x="54" y="47.5" transform="rotate(-90 54 47.5)">13.00</text>
<text x="191.3" y="45.7">Ø 8.00</text>
<text x="66.9" y="52.6" transform="rotate(-90 66.9 52.6)">6.73</text>
<text x="155.8" y="53.1">18.00</text>
<text x="174.9" y="52.8">10.00</text>
<text x="115.1" y="58.4">1.50</text>
<text x="139.4" y="58.6">Ø 20.00</text>
<text x="140.2" y="57.1" transform="rotate(-90 140.2 57.1)">8.00</text>
<text x="151.6" y="58.9">8.00</text>
<text x="89.7" y="62.1">1.00</text>
<text x="172.2" y="62.4">15.00</text>
<text x="86" y="95.7">119.30</text>
<text x="20.1" y="117.9">3.62</text>
<text x="59.3" y="115.5">55.40</text>
<text x="114" y="115.5">54.40</text>
<text x="151.6" y="117.9">2.36</text>
<text x="161.7" y="117.1">10.00</text>
<text x="106.4" y="121.6">Ø 9.03</text>
<text x="23.8" y="165.5">1.34</text>
<text x="134.9" y="163.7">2.28</text>
<text x="126.2" y="181.7" transform="rotate(-90 126.2 181.7)">20.00</text>
<text x="120.9" y="197">2.00</text>
<text x="160.3" y="198.9">Ø 3.50</text>
<text x="180.2" y="198.6">Ø 4.80</text>
<text x="164.3" y="214">Ø 6.00</text>
<text x="46.3" y="221.9">1.00</text>
<text x="50.3" y="217.1">Ø 15.00</text>
<text x="142.3" y="216.1">Ø 9.00</text>
<text x="170.1" y="217.1">12.00</text>
<text x="74.6" y="223.7">Ø 8.00</text>
<text x="114" y="226.7" transform="rotate(-90 114 226.7)">16.00</text>
<text x="117.5" y="224">8.00</text>
<text x="169.1" y="224.8">8.00</text>
<text x="22" y="266.6">CLOCKWORK ART</text>
<text x="16.9" y="270.6">Wooden Grandfather Clock</text>
<text x="20.4" y="274.5">Nick Andronis 1999-2001</text>
<text x="32.3" y="280.6">NICK ANDRONIS</text>
<text x="65.1" y="280.1">mm</text>
<text x="80.7" y="280.1">03-05-1</text>
<text x="120.9" y="280.1">Rocker, Parts</text>
<text x="164.3" y="280.1">1</text>
<text x="31.7" y="285.7">September 2001</text>
<text x="82" y="285.7">1:1</text>
<text x="104.2" y="285.7">Parts = 8</text>
<text x="149" y="285.7">1 OF 1</text>
</g>
<g font-size="2.1">
<text x="64.8" y="274.8">SIZE</text>
<text x="80.7" y="274.8">FSCM NO</text>
<text x="125.1" y="274.8">DWG NO</text>
<text x="163" y="274.8">REV</text>
<text x="11.1" y="280.4">DRAWN</text>
<text x="11.1" y="285.4">ISSUED</text>
<text x="62.7" y="285.4">SCALE</text>
<text x="125.7" y="285.4">SHEET</text>
</g>
</svg>
